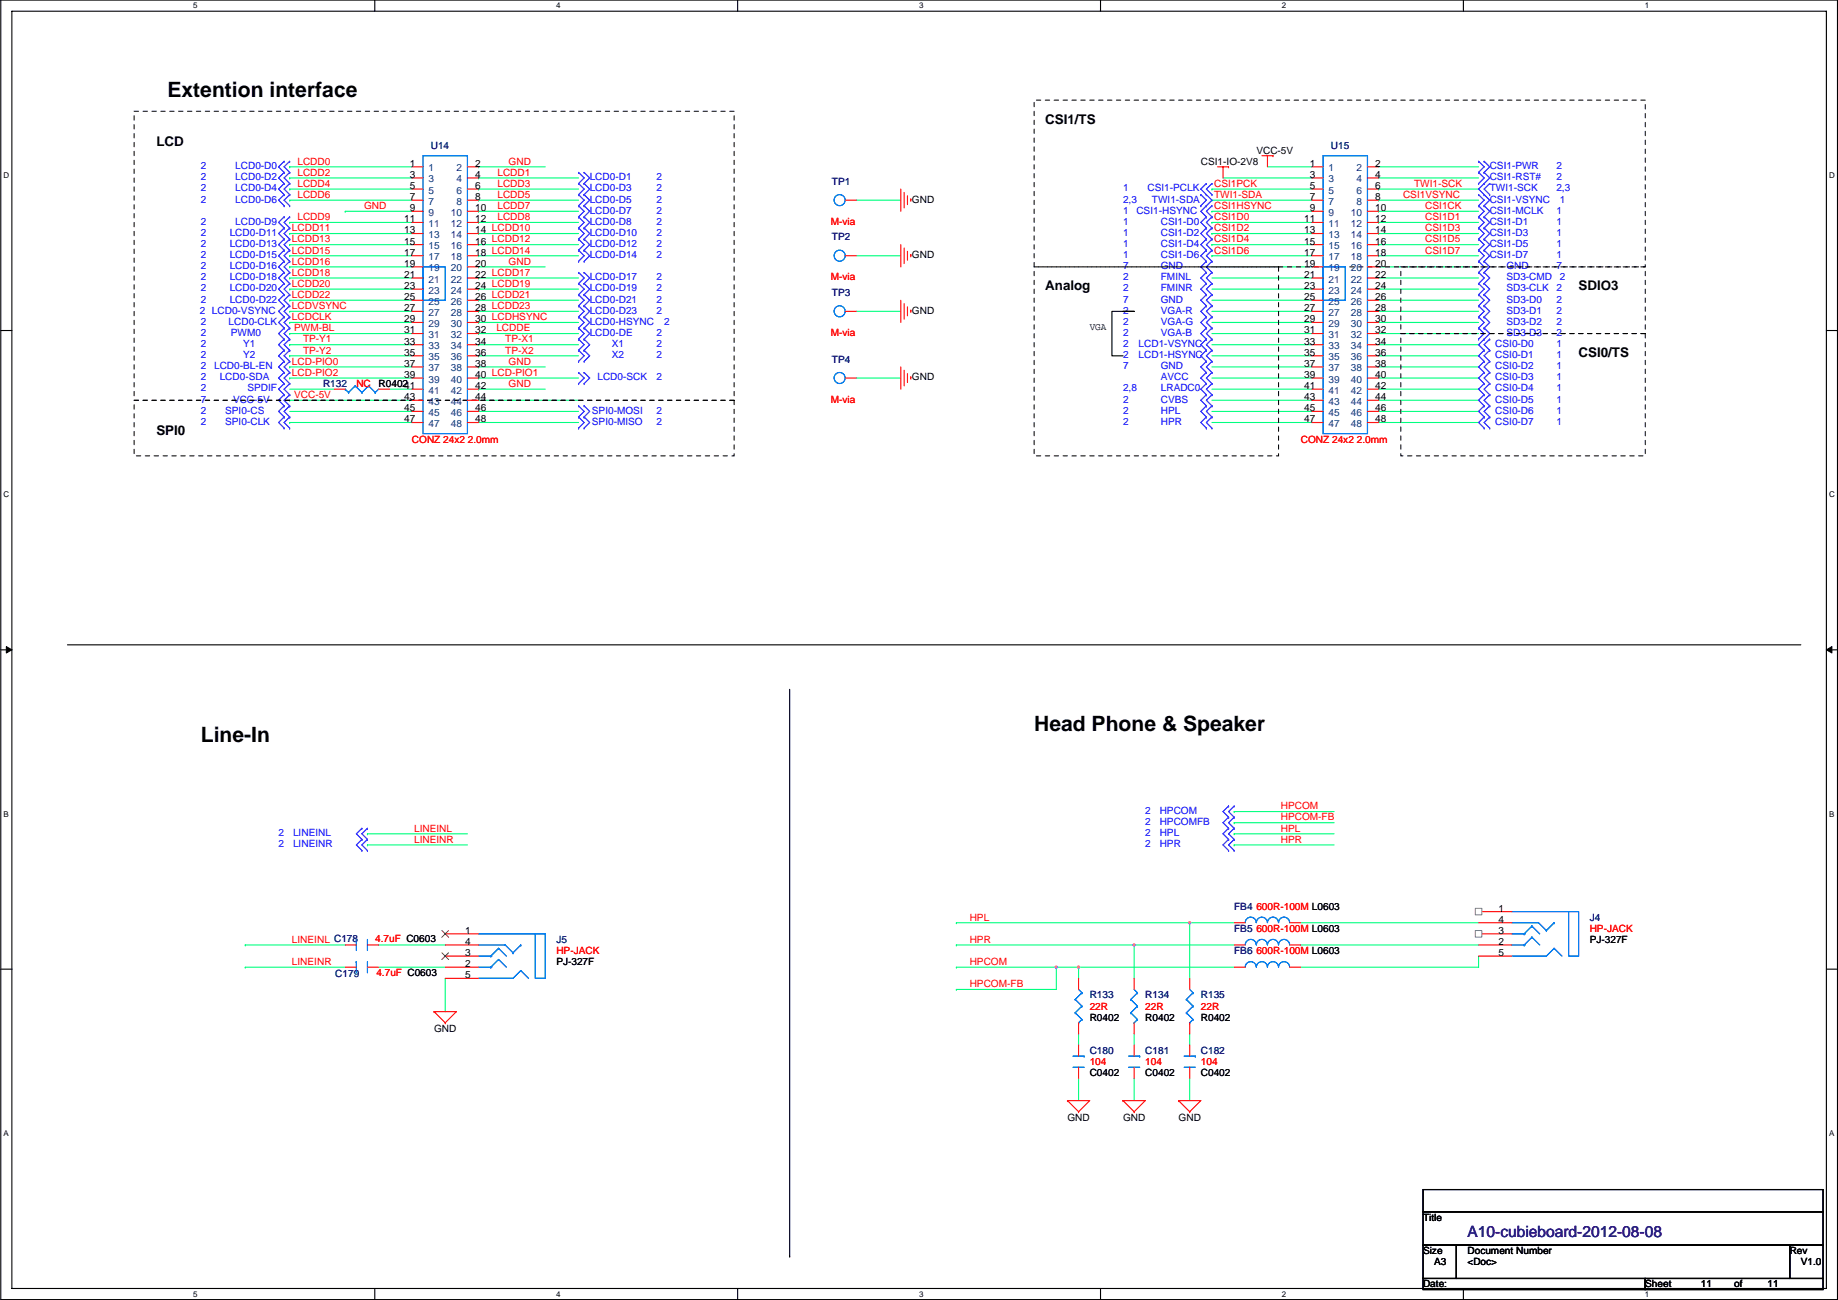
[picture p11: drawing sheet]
<svg xmlns="http://www.w3.org/2000/svg" width="420mm" height="297mm" viewBox="0 0 420 297" stroke-linecap="round" stroke-linejoin="round" font-family="sans-serif">
<path d="M.2 0h419.8v296.9h-419.8zM2.7 2.6h414.8v291.8h-414.8z" fill="none" stroke="#000" stroke-width=".25"/>
<g fill="#fff">
<path d="M44.2 .3h1v2h-1z"/>
<path d="M44.2 294.7h1v2h-1z"/>
</g>
<path d="M85.7 0v2.6M85.7 294.4v2.5" fill="none" stroke="#000" stroke-width=".25"/>
<g fill="#fff">
<path d="M127.1 .3h1v2h-1z"/>
<path d="M127.1 294.7h1v2h-1z"/>
</g>
<path d="M168.6 0v2.6M168.6 294.4v2.5" fill="none" stroke="#000" stroke-width=".25"/>
<g fill="#fff">
<path d="M210.1 .3h1v2h-1z"/>
<path d="M210.1 294.7h1v2h-1z"/>
</g>
<path d="M251.6 0v2.6M251.6 294.4v2.5" fill="none" stroke="#000" stroke-width=".25"/>
<g fill="#fff">
<path d="M293 .3h1v2h-1z"/>
<path d="M293 294.7h1v2h-1z"/>
</g>
<path d="M334.5 0v2.6M334.5 294.4v2.5" fill="none" stroke="#000" stroke-width=".25"/>
<g fill="#fff">
<path d="M376 .3h1v2h-1z"/>
<path d="M376 294.7h1v2h-1z"/>
<path d="M.8 39h1.3v2.1h-1.3z"/>
<path d="M418.1 39h1.3v2.1h-1.3z"/>
<path d="M.8 112h1.3v2h-1.3z"/>
<path d="M418.1 112h1.3v2h-1.3z"/>
</g>
<path d="M.2 75.5h2.5M417.5 75.5h2.5" fill="none" stroke="#000" stroke-width=".25"/>
<g fill="#fff">
<path d="M.8 185h1.2v2h-1.2z"/>
<path d="M418.1 185h1.2v2h-1.2z"/>
</g>
<path d="M.2 148.5h2.5M417.5 148.5h2.5" fill="none" stroke="#000" stroke-width=".25"/>
<path d="M1.4 147.7l1.3 .8-1.3 .7zM417.5 148.5l1.3-.8v1.5z" fill="#000" stroke="#000" stroke-width=".23"/>
<g fill="#fff">
<path d="M.8 257.9h1.2v2h-1.2z"/>
<path d="M418.1 257.9h1.2v2h-1.2z"/>
</g>
<g fill="none" stroke="#000" stroke-width=".25">
<path d="M256.7 71.1h2.6h-5.1v10.2h2.5M15.4 147.3h396.3M180.5 157.5v129.5M.2 221.4h2.5M417.5 221.4h2.5M325.3 271.8h91.4v5.1h-91.4zM325.3 276.9h91.4v7.6h-91.4zM180.5 287h.1M325.3 284.5h7.6v7.6h-7.6zM325.3 292.1h50.8v2.6h-50.8zM332.9 284.5h76.2v7.6h-76.2zM376.1 292.1h40.6v2.6h-40.6z"/>
<path d="M409.1 284.5h7.6v7.6h-7.6z"/>
</g>
<g fill="none" stroke="#00ff80" stroke-width=".25">
<path d="M66.2 38.1h.1M66.2 38.1h28M109.4 38.1h.1M109.4 38.1h15.2M289.7 38.1h10.2M315.1 38.1h22.9M66.2 40.7h.1M66.2 43.2h.1M66.2 45.7h.1M66.2 50.8h.1M66.2 53.4h.1M66.2 55.9h.1"/>
<path d="M66.2 58.4h.1M66.2 40.7h28M66.2 43.2h28M66.2 45.7h28M66.2 50.8h28M66.2 53.4h28M66.2 55.9h28M66.2 58.4h28M78.9 48.3h.1M78.9 48.3h15.3M109.4 40.7h.1M109.4 58.4h.1"/>
<path d="M109.4 55.9h.1M109.4 48.3h.1M109.4 53.4h.1M109.4 45.7h.1M109.4 50.8h.1M109.4 43.2h.1M109.4 40.7h22.9M109.4 43.2h22.9M109.4 45.7h22.9M109.4 48.3h22.9M109.4 50.8h22.9M109.4 53.4h22.9"/>
<path d="M109.4 55.9h22.9M109.4 58.4h22.9M195.8 45.7h10.1M195.8 58.4h10.1M277 50.8h.1M277 53.4h.1M277 55.9h.1M277 43.2h.1M277 45.7h.1M277 48.3h.1M277 58.4h.1M277 43.2h22.9"/>
<path d="M277 45.7h22.9M277 48.3h22.9M277 50.8h22.9M277 53.4h22.9M277 55.9h22.9M277 58.4h22.9M279.6 40.7h20.3M315.1 40.7h22.9M315.1 45.7h.1M315.1 43.2h.1M315.1 50.8h.1M315.1 53.4h.1"/>
<path d="M315.1 55.9h.1M315.1 48.3h.1M315.1 58.4h.1M315.1 43.2h22.9M315.1 45.7h22.9M315.1 48.3h22.9M315.1 50.8h22.9M315.1 53.4h22.9M315.1 55.9h22.9M315.1 58.4h22.9M66.2 63.5h.1M66.2 66.1h.1"/>
<path d="M66.2 68.6h.1M66.2 71.1h.1M66.2 73.7h.1M66.2 76.2h.1M66.2 78.8h.1M66.2 61h.1M66.2 63.5h28M66.2 66.1h28M66.2 68.6h28M66.2 71.1h28M66.2 73.7h28M66.2 76.2h28"/>
<path d="M66.2 78.8h28M66.2 61h28M109.4 61h.1M109.4 78.8h.1M109.4 66.1h.1M109.4 63.5h.1M109.4 73.7h.1M109.4 76.2h.1M109.4 71.1h.1M109.4 68.6h.1M109.4 63.5h22.9M109.4 66.1h22.9"/>
<path d="M109.4 68.6h22.9M109.4 71.1h22.9M109.4 73.7h22.9M109.4 76.2h22.9M109.4 78.8h22.9M109.4 61h15.2M195.8 71.1h10.1M277 63.5h22.9M277 66.1h22.9M277 71.1h22.9M277 73.7h22.9M277 68.6h22.9"/>
<path d="M277 78.8h22.9M277 76.2h22.9M277 61h22.9M315.1 63.5h22.9M315.1 66.1h22.9M315.1 71.1h22.9M315.1 73.7h22.9M315.1 68.6h22.9M315.1 76.2h22.9M315.1 61h22.9M315.1 78.8h22.9M66.2 91.5h.1"/>
<path d="M66.2 81.3h.1M66.2 83.8h.1M66.2 86.4h.1M66.2 88.9h10.2M66.2 94h28M66.2 96.5h.1M66.2 91.5h28M66.2 81.3h28M66.2 83.8h28M66.2 86.4h28M66.2 96.5h28M89.1 88.9h5.1"/>
<path d="M109.4 81.3h.1M109.4 86.4h.1M109.4 88.9h.1M109.4 91.5h22.9M109.4 83.8h.1M109.4 94h22.9M109.4 96.5h22.9M109.4 81.3h22.9M109.4 83.8h15.2M109.4 86.4h22.9M109.4 88.9h15.2M195.8 86.4h10.1"/>
<path d="M277 81.3h22.9M277 86.4h22.9M277 88.9h22.9M277 83.8h22.9M277 94h22.9M277 96.5h22.9M277 91.5h22.9M315.1 96.5h22.9M315.1 94h22.9M315.1 91.5h22.9M315.1 88.9h22.9M315.1 86.4h22.9"/>
<path d="M315.1 83.8h22.9M315.1 81.3h22.9M84 193.1h.1M84 190.5h.1M84 190.5h22.9M84 193.1h22.9M282.1 185.4h.1M282.1 190.5h.1M282.1 193.1h.1M282.1 188h.1M282.1 185.4h22.9M282.1 190.5h22.9"/>
<path d="M282.1 193.1h22.9M282.1 188h22.9M56.1 215.9h.1M56.1 215.9h22.8M86.5 215.9h15.3M218.6 210.8h.1M218.6 215.9h40.7v7.6M218.6 215.9h.1M218.6 210.8h53.4M259.3 215.9h22.8M272 210.8h.1M272 210.8h10.1"/>
<path d="M272 210.8v12.7M297.4 215.9h40.6M297.4 210.8h40.6M338 218.5v2.5h-40.6M56.1 221h.1M56.1 221h22.8M86.5 221h15.3M101.8 223.5v7.7M218.6 221h.1M218.6 226.1h.1M218.6 221h22.9M241.5 221h.1"/>
<path d="M241.5 221h5.1v2.5M241.5 221v5.1h-22.9M246.6 236.2v2.6M246.6 221h.1M246.6 221h35.5M259.3 236.2v2.6M272 236.2v2.6M246.6 246.4v5.1M259.3 246.4v5.1M272 246.4v5.1"/>
</g>
<g fill="#f0f" stroke="#f0f" stroke-width=".25">
<circle cx="241.5" cy="221" r=".24"/>
<circle cx="272" cy="210.8" r=".24"/>
<circle cx="259.3" cy="215.9" r=".24"/>
<circle cx="246.6" cy="221" r=".24"/>
</g>
<g fill="none" stroke="#f00" stroke-width=".25">
<path d="M278.3 38.1h2.5M279.6 38.1v2.6M280.8 38.1h.1M288.5 35.6h2.5M289.7 35.6v2.5M291 35.6h.1M299.9 38.1h2.5M312.6 38.1h2.5M193.2 58.4h2.6M193.2 45.7h2.6M205.9 43.2v5.1M205.9 55.9v5.1"/>
<path d="M206.7 44v3.5M206.7 56.7v3.5M207.4 44.7v2.1M207.4 57.4v2.1M208.2 45.5h.1M208.2 58.2h.1M208.2 45.5v.5M208.2 58.2v.5M299.9 58.4h2.5M299.9 40.7h2.5M299.9 43.2h2.5M299.9 45.7h2.5"/>
<path d="M299.9 48.3h2.5M299.9 50.8h2.5M299.9 53.4h2.5M299.9 55.9h2.5M312.6 58.4h2.5M312.6 40.7h2.5M312.6 43.2h2.5M312.6 45.7h2.5M312.6 48.3h2.5M312.6 50.8h2.5M312.6 53.4h2.5M312.6 55.9h2.5"/>
<path d="M193.2 71.1h2.6M205.9 68.6v5.1M206.7 69.4v3.5M207.4 70.1v2.1M208.2 70.9h.1M208.2 70.9v.5M299.9 61h2.5M299.9 63.5h2.5M299.9 66.1h2.5M299.9 68.6h2.5M299.9 71.1h2.5M299.9 73.7h2.5"/>
<path d="M299.9 76.2h2.5M299.9 78.8h2.5M312.6 61h2.5M312.6 63.5h2.5M312.6 66.1h2.5M312.6 68.6h2.5M312.6 71.1h2.5M312.6 73.7h2.5M312.6 76.2h2.5M312.6 78.8h2.5M76.4 88.9h2.5M86.5 88.9h2.6"/>
<path d="M193.2 86.4h2.6M205.9 83.8v5.1M206.7 84.6v3.6M207.4 85.4v2M208.2 86.1h.1M208.2 86.1v.5M299.9 86.4h2.5M299.9 81.3h2.5M299.9 83.8h2.5M299.9 88.9h2.5M299.9 91.5h2.5M299.9 94h2.5"/>
<path d="M299.9 96.5h2.5M312.6 86.4h2.5M312.6 81.3h2.5M312.6 83.8h2.5M312.6 88.9h2.5M312.6 91.5h2.5M312.6 94h2.5M312.6 96.5h2.5M78.9 215.9h2.6M84 215.9h2.5M101.8 218.5h7.6M101.8 215.9h7.6"/>
<path d="M101.8 213.4h7.6M282.1 215.9h2.6M294.8 215.9h2.6M338 218.5h7.6M338 215.9h7.6M338 213.4h7.6M78.9 221h2.6M84 221h2.5M99.2 231.2h5.1l-2.5 2.5M99.2 231.2h.1M99.2 231.2l2.6 2.5M101.8 233.7h.1"/>
<path d="M101.8 223.5h7.6M101.8 221h7.6M246.6 223.5v2.6M246.6 233.7v2.5M246.6 238.8v2.5M259.3 223.5v2.6M259.3 233.7v2.5M259.3 238.8v2.5M272 238.8v2.5M282.1 221h2.6M294.8 221h2.6M244 251.5h5.1l-2.5 2.5"/>
<path d="M244 251.5h.1M244 251.5l2.6 2.5M246.6 254h.1M246.6 243.9v2.5M256.7 251.5h5.1l-2.5 2.5M256.7 251.5h.1M256.7 251.5l2.6 2.5M259.3 254h.1M259.3 243.9v2.5M269.4 251.5h5.1l-2.5 2.5M269.4 251.5h.1M269.4 251.5l2.6 2.5"/>
<path d="M272 254h.1M272 243.9v2.5"/>
</g>
<g fill="none" stroke="#00f" stroke-width=".25">
<path d="M64.9 39.4h.1M64.9 36.9h.1M64.9 39.4l-1.2 1.3 1.2 1.2M64.9 36.9l-1.2 1.2 1.2 1.3M66.2 39.4h.1M66.2 36.9h.1M66.2 39.4l-1.3 1.3 1.3 1.2M66.2 36.9l-1.3 1.2 1.3 1.3M132.3 39.4h.1M132.3 39.4l1.2 1.3-1.2 1.2M133.5 39.4h.1M133.5 39.4l1.3 1.3-1.3 1.2"/>
<path d="M338 39.4h.1M338 36.9h.1M338 36.9l1.3 1.2-1.3 1.3M338 39.4l1.3 1.3-1.3 1.2M339.3 39.4h.1M339.3 36.9h.1M339.3 36.9l1.2 1.2-1.2 1.3M339.3 39.4l1.2 1.3-2.5 2.5 2.5 2.5-1.2 1.3M64.9 41.9h.1M64.9 44.5h.1M64.9 47h.1M64.9 52.1h.1"/>
<path d="M64.9 49.6h.1M64.9 54.6h.1M64.9 57.2h.1M64.9 59.7h.1M64.9 41.9l-1.2 1.3 1.2 1.3M64.9 44.5l-1.2 1.2 1.2 1.3M64.9 49.6l-1.2 1.2 1.2 1.3M64.9 52.1l-1.2 1.3 1.2 1.2M64.9 54.6l-1.2 1.3 1.2 1.3M64.9 57.2l-1.2 1.2 1.2 1.3M64.9 59.7l-1.2 1.3 1.2 1.3M66.2 41.9h.1"/>
<path d="M66.2 44.5h.1M66.2 47h.1M66.2 52.1h.1M66.2 49.6h.1M66.2 54.6h.1M66.2 57.2h.1M66.2 59.7h.1M66.2 41.9l-1.3 1.3 1.3 1.3M66.2 44.5l-1.3 1.2 1.3 1.3M66.2 49.6l-1.3 1.2 1.3 1.3M66.2 52.1l-1.3 1.3 1.3 1.2M66.2 54.6l-1.3 1.3 1.3 1.3"/>
<path d="M66.2 57.2l-1.3 1.2 1.3 1.3M66.2 59.7l-1.3 1.3 1.3 1.3M132.3 41.9h.1M132.3 44.5h.1M132.3 49.6h.1M132.3 47h.1M132.3 54.6h.1M132.3 52.1h.1M132.3 57.2h.1M132.3 59.7h.1M132.3 41.9l1.2 1.3-1.2 1.3M132.3 47l1.2 1.3-1.2 1.3"/>
<path d="M132.3 44.5l1.2 1.2-1.2 1.3M132.3 52.1l1.2 1.3-1.2 1.2M132.3 49.6l1.2 1.2-1.2 1.3M132.3 54.6l1.2 1.3-1.2 1.3M132.3 57.2l1.2 1.2-1.2 1.3M133.5 41.9h.1M133.5 44.5h.1M133.5 49.6h.1M133.5 47h.1M133.5 54.6h.1M133.5 52.1h.1M133.5 57.2h.1"/>
<path d="M133.5 59.7h.1M133.5 41.9l1.3 1.3-1.3 1.3M133.5 47l1.3 1.3-1.3 1.3M133.5 44.5l1.3 1.2-1.3 1.3M133.5 52.1l1.3 1.3-1.3 1.2M133.5 49.6l1.3 1.2-1.3 1.3M133.5 54.6l1.3 1.3-1.3 1.3M133.5 57.2l1.3 1.2-1.3 1.3M274.5 47h.1M274.5 44.5h.1M274.5 44.5l1.3 1.2-1.3 1.3M275.8 41.9h.1"/>
<path d="M275.8 44.5h.1M275.8 47h.1M275.8 49.6h.1M275.8 52.1h.1M275.8 54.6h.1M275.8 57.2h.1M275.8 59.7h.1M275.8 41.9l-1.3 1.3 2.5 2.5-2.5 2.6 1.3 1.3M275.8 49.6l-1.3 1.2 1.3 1.3M275.8 52.1l-1.3 1.3 1.3 1.2M275.8 54.6l-1.3 1.3 1.3 1.3M275.8 57.2l-1.3 1.2 1.3 1.3"/>
<path d="M275.8 59.7l-1.3 1.3 1.3 1.3M277 41.9h.1M277 44.5h.1M277 47h.1M277 49.6h.1M277 52.1h.1M277 54.6h.1M277 57.2h.1M277 59.7h.1M277 41.9l-1.2 1.3 1.2 1.3M277 47l-1.2 1.3 1.2 1.3M277 49.6l-1.2 1.2 1.2 1.3"/>
<path d="M277 52.1l-1.2 1.3 1.2 1.2M277 54.6l-1.2 1.3 1.2 1.3M277 57.2l-1.2 1.2 1.2 1.3M277 59.7l-1.2 1.3 1.2 1.3M338 41.9h.1M338 47h.1M338 49.6h.1M338 44.5h.1M338 52.1h.1M338 54.6h.1M338 57.2h.1M338 59.7h.1"/>
<path d="M338 47l1.3 1.3-1.3 1.3M338 44.5l1.3 1.2-1.3 1.3M338 49.6l1.3 1.2-1.3 1.3M338 52.1l1.3 1.3-1.3 1.2M338 54.6l1.3 1.3-1.3 1.3M338 57.2l1.3 1.2-1.3 1.3M338 59.7l1.3 1.3-1.3 1.3M339.3 41.9h.1M339.3 47h.1M339.3 49.6h.1M339.3 44.5h.1M339.3 52.1h.1"/>
<path d="M339.3 54.6h.1M339.3 57.2h.1M339.3 59.7h.1M339.3 47l1.2 1.3-1.2 1.3M339.3 49.6l1.2 1.2-1.2 1.3M339.3 52.1l1.2 1.3-1.2 1.2M339.3 54.6l1.2 1.3-1.2 1.3M339.3 57.2l1.2 1.2-1.2 1.3M339.3 59.7l1.2 1.3-1.2 1.3M340.5 44.5h.1M340.5 41.9h.1M340.5 41.9l-1.2 1.3 1.2 1.3"/>
<path d="M64.9 77.5h.1M64.9 62.3h.1M64.9 64.8h.1M64.9 67.3h.1M64.9 69.9h.1M64.9 72.4h.1M64.9 75h.1M64.9 77.5l-1.2 1.3 1.2 1.2M64.9 62.3l-1.2 1.2 1.2 1.3M64.9 64.8l-1.2 1.3 1.2 1.2M64.9 67.3l-1.2 1.3 1.2 1.3M64.9 69.9l-1.2 1.2 1.2 1.3"/>
<path d="M64.9 72.4l-1.2 1.3 1.2 1.3M64.9 75l-1.2 1.2 1.2 1.3M66.2 77.5h.1M66.2 62.3h.1M66.2 64.8h.1M66.2 67.3h.1M66.2 69.9h.1M66.2 72.4h.1M66.2 75h.1M66.2 77.5l-1.3 1.3 1.3 1.2M66.2 62.3l-1.3 1.2 1.3 1.3M66.2 64.8l-1.3 1.3 1.3 1.2"/>
<path d="M66.2 67.3l-1.3 1.3 1.3 1.3M66.2 69.9l-1.3 1.2 1.3 1.3M66.2 72.4l-1.3 1.3 1.3 1.3M66.2 75l-1.3 1.2 1.3 1.3M132.3 77.5h.1M132.3 75h.1M132.3 67.3h.1M132.3 64.8h.1M132.3 72.4h.1M132.3 69.9h.1M132.3 62.3h.1M132.3 77.5l1.2 1.3-1.2 1.2"/>
<path d="M132.3 75l1.2 1.2-1.2 1.3M132.3 64.8l1.2 1.3-1.2 1.2M132.3 72.4l1.2 1.3-1.2 1.3M132.3 69.9l1.2 1.2-1.2 1.3M132.3 67.3l1.2 1.3-1.2 1.3M132.3 62.3l1.2 1.2-1.2 1.3M133.5 77.5h.1M133.5 75h.1M133.5 67.3h.1M133.5 64.8h.1M133.5 72.4h.1M133.5 69.9h.1"/>
<path d="M133.5 62.3h.1M133.5 77.5l1.3 1.3-1.3 1.2M133.5 75l1.3 1.2-1.3 1.3M133.5 64.8l1.3 1.3-1.3 1.2M133.5 72.4l1.3 1.3-1.3 1.3M133.5 69.9l1.3 1.2-1.3 1.3M133.5 67.3l1.3 1.3-1.3 1.3M133.5 62.3l1.3 1.2-1.3 1.3M275.8 64.8h.1M275.8 62.3h.1M275.8 67.3h.1M275.8 72.4h.1"/>
<path d="M275.8 69.9h.1M275.8 75h.1M275.8 77.5h.1M275.8 62.3l-1.3 1.2 1.3 1.3M275.8 64.8l-1.3 1.3 1.3 1.2M275.8 69.9l-1.3 1.2 1.3 1.3M275.8 72.4l-1.3 1.3 1.3 1.3M275.8 67.3l-1.3 1.3 1.3 1.3M275.8 77.5l-1.3 1.3 1.3 1.2M275.8 75l-1.3 1.2 1.3 1.3M277 64.8h.1M277 62.3h.1"/>
<path d="M277 67.3h.1M277 72.4h.1M277 69.9h.1M277 75h.1M277 77.5h.1M277 62.3l-1.2 1.2 1.2 1.3M277 64.8l-1.2 1.3 1.2 1.2M277 69.9l-1.2 1.2 1.2 1.3M277 72.4l-1.2 1.3 1.2 1.3M277 67.3l-1.2 1.3 1.2 1.3M277 77.5l-1.2 1.3 1.2 1.2M277 75l-1.2 1.2 1.2 1.3"/>
<path d="M338 64.8h.1M338 62.3h.1M338 67.3h.1M338 72.4h.1M338 69.9h.1M338 75h.1M338 77.5h.1M338 62.3l1.3 1.2-1.3 1.3M338 64.8l1.3 1.3-1.3 1.2M338 69.9l1.3 1.2-1.3 1.3M338 72.4l1.3 1.3-1.3 1.3M338 67.3l1.3 1.3-1.3 1.3"/>
<path d="M338 75l1.3 1.2-1.3 1.3M339.3 64.8h.1M339.3 62.3h.1M339.3 67.3h.1M339.3 72.4h.1M339.3 69.9h.1M339.3 75h.1M339.3 77.5h.1M339.3 62.3l1.2 1.2-1.2 1.3M339.3 64.8l1.2 1.3-1.2 1.2M339.3 69.9l1.2 1.2-1.2 1.3M339.3 72.4l1.2 1.3-1.2 1.3"/>
<path d="M339.3 67.3l1.2 1.3-1.2 1.3M339.3 75l1.2 1.2-2.5 2.6 1.3 1.2M340.5 77.5h.1M340.5 77.5l-1.2 1.3 1.2 1.2M64.9 90.2h.1M64.9 87.7h.1M64.9 80h.1M64.9 82.6h.1M64.9 85.1h.1M64.9 92.7h.1M64.9 95.3h.1M64.9 97.8h.1"/>
<path d="M64.9 87.7l-1.2 1.2 1.2 1.3M64.9 80l-1.2 1.3 1.2 1.3M64.9 82.6l-1.2 1.2 1.2 1.3M64.9 85.1l-1.2 1.3 1.2 1.3M64.9 90.2l-1.2 1.3 1.2 1.2M64.9 92.7l-1.2 1.3 1.2 1.3M64.9 95.3l-1.2 1.2 1.2 1.3M66.2 90.2h.1M66.2 87.7h.1M66.2 80h.1M66.2 82.6h.1M66.2 85.1h.1"/>
<path d="M66.2 92.7h.1M66.2 95.3h.1M66.2 97.8h.1M66.2 87.7l-1.3 1.2 1.3 1.3M66.2 80l-1.3 1.3 1.3 1.3M66.2 82.6l-1.3 1.2 1.3 1.3M66.2 85.1l-1.3 1.3 1.3 1.3M66.2 90.2l-1.3 1.3 1.3 1.2M66.2 92.7l-1.3 1.3 1.3 1.3M66.2 95.3l-1.3 1.2 1.3 1.3M132.3 80h.1M132.3 82.6h.1"/>
<path d="M132.3 85.1h.1M132.3 87.7h.1M132.3 92.7h.1M132.3 95.3h.1M132.3 97.8h.1M132.3 80l1.2 1.3-1.2 1.3M132.3 85.1l1.2 1.3-1.2 1.3M132.3 92.7l1.2 1.3-1.2 1.3M132.3 95.3l1.2 1.2-1.2 1.3M133.5 80h.1M133.5 82.6h.1M133.5 85.1h.1"/>
<path d="M133.5 87.7h.1M133.5 92.7h.1M133.5 95.3h.1M133.5 97.8h.1M133.5 80l1.3 1.3-1.3 1.3M133.5 85.1l1.3 1.3-1.3 1.3M133.5 92.7l1.3 1.3-1.3 1.3M133.5 95.3l1.3 1.2-1.3 1.3M275.8 80h.1M275.8 82.6h.1M275.8 87.7h.1M275.8 85.1h.1"/>
<path d="M275.8 90.2h.1M275.8 95.3h.1M275.8 92.7h.1M275.8 97.8h.1M275.8 80l-1.3 1.3 1.3 1.3M275.8 85.1l-1.3 1.3 1.3 1.3M275.8 87.7l-1.3 1.2 1.3 1.3M275.8 82.6l-1.3 1.2 1.3 1.3M275.8 92.7l-1.3 1.3 1.3 1.3M275.8 95.3l-1.3 1.2 1.3 1.3M275.8 90.2l-1.3 1.3 1.3 1.2M277 80h.1"/>
<path d="M277 82.6h.1M277 87.7h.1M277 85.1h.1M277 90.2h.1M277 95.3h.1M277 92.7h.1M277 97.8h.1M277 80l-1.2 1.3 1.2 1.3M277 85.1l-1.2 1.3 1.2 1.3M277 87.7l-1.2 1.2 1.2 1.3M277 82.6l-1.2 1.2 1.2 1.3M277 92.7l-1.2 1.3 1.2 1.3"/>
<path d="M277 95.3l-1.2 1.2 1.2 1.3M277 90.2l-1.2 1.3 1.2 1.2M339.3 80h.1M339.3 82.6h.1M339.3 85.1h.1M339.3 87.7h.1M339.3 90.2h.1M339.3 92.7h.1M339.3 95.3h.1M339.3 97.8h.1M339.3 80l-1.3 1.3 1.3 1.3M339.3 82.6l-1.3 1.2 1.3 1.3"/>
<path d="M339.3 85.1l-1.3 1.3 1.3 1.3M339.3 87.7l-1.3 1.2 1.3 1.3M339.3 90.2l-1.3 1.3 1.3 1.2M339.3 92.7l-1.3 1.3 1.3 1.3M339.3 95.3l-1.3 1.2 1.3 1.3M340.5 80h.1M340.5 82.6h.1M340.5 85.1h.1M340.5 87.7h.1M340.5 90.2h.1M340.5 92.7h.1M340.5 95.3h.1"/>
<path d="M340.5 97.8h.1M340.5 80l-1.2 1.3 1.2 1.3M340.5 82.6l-1.2 1.2 1.2 1.3M340.5 85.1l-1.2 1.3 1.2 1.3M340.5 87.7l-1.2 1.2 1.2 1.3M340.5 90.2l-1.2 1.3 1.2 1.2M340.5 92.7l-1.2 1.3 1.2 1.3M340.5 95.3l-1.2 1.2 1.2 1.3M82.7 191.8h.1M82.7 189.3h.1M82.7 194.3h.1M82.7 189.3l-1.2 1.2 1.2 1.3"/>
<path d="M82.7 191.8l-1.2 1.3 1.2 1.2M84 191.8h.1M84 189.3h.1M84 194.3h.1M84 189.3l-1.3 1.2 1.3 1.3M84 191.8l-1.3 1.3 1.3 1.2M280.8 186.7h.1M280.8 184.2h.1M280.8 191.8h.1M280.8 189.3h.1M280.8 194.3h.1M280.8 184.2l-1.2 1.2 1.2 1.3"/>
<path d="M280.8 189.3l-1.2 1.2 1.2 1.3M280.8 191.8l-1.2 1.3 1.2 1.2M280.8 186.7l-1.2 1.3 1.2 1.3M282.1 186.7h.1M282.1 184.2h.1M282.1 191.8h.1M282.1 189.3h.1M282.1 194.3h.1M282.1 184.2l-1.3 1.2 1.3 1.3M282.1 189.3l-1.3 1.2 1.3 1.3M282.1 191.8l-1.3 1.3 1.3 1.2M282.1 186.7l-1.3 1.3 1.3 1.3"/>
</g>
<path d="M30.7 25.4h137.1v66.1h-137.1zM236.4 22.9h139.7v38.1h-139.7zM236.4 61h55.9v43.2h-55.9zM320.2 61h55.9v15.2h-55.9zM320.2 76.2h55.9v28h-55.9zM30.7 91.5h137.1v12.7h-137.1z" fill="none" stroke="#000" stroke-width=".23" stroke-dasharray="1 1 1 1 1 1 1 1"/>
<g fill="none" stroke="#0080ff" stroke-width=".25">
<path d="M302.4 35.6h10.2v63.5h-10.2zM302.4 61h5.1v7.6h-5.1zM78.9 88.9h.1M78.9 88.9l.8 .8M79.7 89.7h.1M81.2 88.2h.1M81.2 88.2l1.5 1.5M81.2 88.2l-1.5 1.5M82.7 89.7h.1M84.3 88.2h.1M84.3 88.2l1.5 1.5M84.3 88.2l-1.6 1.5"/>
<path d="M85.8 89.7h.1M86.5 88.9l-.7 .8M81.5 214.7h.1M81.5 219.7h.1M81.5 214.7v2.5M81.5 219.7v2.6M84 214.7v2.5M84 219.7v2.6M109.4 213.4h15.2v10.1h-2.2v-10.1M109.4 215.9h6.1l1.8 1.8M109.4 218.5h3M112.2 218.5h.1"/>
<path d="M114 219.2h.1M114 216.7h.1M114 216.7l1.7 1.8M114 219.2l1.7 1.8M114 219.2l-1.8 1.8M114 216.7l-1.8 1.8M117.3 217.7h.1M119.1 215.9h.1M119.1 215.9l-1.8 1.8M284.7 215.9a1.26 1.26 0 0 1 1.2-1.2 1.26 1.26 0 0 1 1.3 1.2 1.27 1.27 0 0 1 1.2-1.2 1.27 1.27 0 0 1 1.3 1.2 1.27 1.27 0 0 1 1.3-1.2 1.27 1.27 0 0 1 1.3 1.2 1.27 1.27 0 0 1 1.2-1.2 1.27 1.27 0 0 1 1.3 1.2M345.6 208.3h15.3v10.2h-2.3v-10.2M345.6 210.8h6.1l1.8 1.8"/>
<path d="M345.6 213.4h3.1M345.6 215.9h3.1M348.4 215.9h.1M348.4 213.4h.1M350.2 214.1h.1M350.2 211.6h.1M350.2 211.6l1.8 1.8M350.2 214.1l1.8 1.8M350.2 214.1l-1.8 1.8M350.2 211.6l-1.8 1.8M353.5 212.6h.1M355.3 216.7h.1"/>
<path d="M355.3 216.7l-1.8 1.8h-7.9M355.3 210.8h.1M355.3 216.7l1.7 1.8M355.3 210.8l-1.8 1.8M109.4 221h3M112.2 221h.1M119.1 221.8h.1M119.1 221.8l-1.8 1.7h-7.9M119.1 221.8l1.7 1.7M245.8 228.4h.1M245.8 231.4h.1M245.8 228.4l1.5 1.5"/>
<path d="M245.8 231.4l1.5 1.5M246.6 233.7h.1M246.6 226.1l.7 .7M247.3 226.8h.1M247.3 229.9h.1M247.3 232.9h.1M247.3 226.8l-1.5 1.6M247.3 229.9l-1.5 1.5M247.3 232.9l-.7 .8M258.5 228.4h.1M258.5 231.4h.1M258.5 228.4l1.5 1.5"/>
<path d="M258.5 231.4l1.5 1.5M259.3 233.7h.1M259.3 226.1l.7 .7M260 226.8h.1M260 229.9h.1M260 232.9h.1M260 226.8l-1.5 1.6M260 229.9l-1.5 1.5M260 232.9l-.7 .8M284.7 221a1.26 1.26 0 0 1 1.2-1.3 1.26 1.26 0 0 1 1.3 1.3 1.27 1.27 0 0 1 1.2-1.3 1.27 1.27 0 0 1 1.3 1.3 1.27 1.27 0 0 1 1.3-1.3 1.27 1.27 0 0 1 1.3 1.3 1.27 1.27 0 0 1 1.2-1.3 1.27 1.27 0 0 1 1.3 1.3M245.3 243.9h2.5M245.3 241.3h2.5"/>
<path d="M247.8 241.3h.1M258 243.9h2.5M258 241.3h2.5M260.5 241.3h.1M270.7 243.9h2.5M270.7 241.3h2.5M273.2 241.3h.1"/>
<circle cx="191.9" cy="58.4" r="1.26"/>
<circle cx="191.9" cy="45.7" r="1.26"/>
<circle cx="191.9" cy="71.1" r="1.26"/>
<circle cx="191.9" cy="86.4" r="1.26"/>
</g>
<path d="M101 217.7l1.6 1.5M101 212.6l1.6 1.6M102.5 217.7l-1.5 1.5M102.5 212.6l-1.5 1.6" fill="none" stroke="#804000" stroke-width=".23"/>
<path d="M337.3 212.6h1.4v1.5h-1.4z" fill="#fff"/>
<path d="M337.2 212.6h1.5v1.5h-1.5z" fill="none" stroke="#808080" stroke-width=".23"/>
<path d="M338 210.8h7.6M338 208.3h7.6" fill="none" stroke="#f00" stroke-width=".25"/>
<path d="M337.3 207.6h1.4v1.4h-1.4z" fill="#fff"/>
<path d="M337.2 207.5h1.5v1.5h-1.5z" fill="none" stroke="#808080" stroke-width=".23"/>
<g fill="none" stroke="#0080ff" stroke-width=".25">
<path d="M96.7 35.6h10.2v63.5h-10.2zM96.7 61h5.1v7.6h-5.1zM284.7 210.8a1.26 1.26 0 0 1 1.2-1.2 1.26 1.26 0 0 1 1.3 1.2 1.27 1.27 0 0 1 1.2-1.2 1.27 1.27 0 0 1 1.3 1.2 1.27 1.27 0 0 1 1.3-1.2 1.27 1.27 0 0 1 1.3 1.2 1.27 1.27 0 0 1 1.2-1.2 1.27 1.27 0 0 1 1.3 1.2M271.2 228.4h.1M271.2 231.4h.1M271.2 228.4l1.5 1.5M271.2 231.4l1.5 1.5M272 233.7h.1M272 226.1l.7 .7M272.7 226.8h.1M272.7 229.9h.1M272.7 232.9h.1"/>
<path d="M272.7 226.8l-1.5 1.6M272.7 229.9l-1.5 1.5M272.7 232.9l-.7 .8"/>
</g>
<g fill="none" stroke="#f00" stroke-width=".25">
<path d="M94.2 38.1h2.5M106.9 38.1h2.5M94.2 40.7h2.5M94.2 43.2h2.5M94.2 45.7h2.5M94.2 48.3h2.5M94.2 50.8h2.5M94.2 53.4h2.5M94.2 55.9h2.5M94.2 58.4h2.5M106.9 40.7h2.5M106.9 43.2h2.5"/>
<path d="M106.9 45.7h2.5M106.9 48.3h2.5M106.9 50.8h2.5M106.9 53.4h2.5M106.9 55.9h2.5M106.9 58.4h2.5M94.2 61h2.5M94.2 63.5h2.5M94.2 66.1h2.5M94.2 68.6h2.5M94.2 71.1h2.5M94.2 73.7h2.5"/>
<path d="M94.2 76.2h2.5M94.2 78.8h2.5M106.9 61h2.5M106.9 63.5h2.5M106.9 66.1h2.5M106.9 68.6h2.5M106.9 71.1h2.5M106.9 73.7h2.5M106.9 76.2h2.5M106.9 78.8h2.5M94.2 81.3h2.5M94.2 83.8h2.5"/>
<path d="M94.2 86.4h2.5M94.2 88.9h2.5M94.2 91.5h2.5M94.2 94h2.5M94.2 96.5h2.5M106.9 81.3h2.5M106.9 83.8h2.5M106.9 86.4h2.5M106.9 88.9h2.5M106.9 91.5h2.5M106.9 94h2.5M106.9 96.5h2.5"/>
<path d="M282.1 210.8h2.6M294.8 210.8h2.6M272 223.5v2.6M272 233.7v2.5"/>
</g>
<g fill="#f0f" stroke="#f0f" stroke-width=".25">
<circle cx="241.5" cy="221" r=".24"/>
<circle cx="272" cy="210.8" r=".24"/>
<circle cx="259.3" cy="215.9" r=".24"/>
<circle cx="246.6" cy="221" r=".24"/>
</g>
<g font-size="4.8">
<text x="38.3" y="22.3">Extention interface</text>
<text x="236.4" y="167">Head Phone &amp; Speaker</text>
<text x="45.9" y="169.6">Line-In</text>
</g>
<text font-size="3.6" fill="#400080" x="335.5" y="282.6">A10-cubieboard-2012-08-08</text>
<g font-size="3">
<text x="238.9" y="28.3">CSI1/TS</text>
<text x="35.7" y="33.3">LCD</text>
<text x="238.9" y="66.4">Analog</text>
<text x="360.9" y="66.4">SDIO3</text>
<text x="360.9" y="81.6">CSI0/TS</text>
<text x="35.7" y="99.4">SPI0</text>
</g>
<g font-size="2.3" fill="#004080">
<text x="98.5" y="34.1">U14</text>
<text x="304.2" y="34.1">U15</text>
<text x="98" y="39.2">1</text>
<text x="98" y="41.7">3</text>
<text x="104.3" y="39.2">2</text>
<text x="104.3" y="41.7">4</text>
<text x="303.7" y="39.2">1</text>
<text x="303.7" y="41.7">3</text>
<text x="310.1" y="39.2">2</text>
<text x="310.1" y="41.7">4</text>
<text x="98" y="44.2">5</text>
<text x="98" y="46.8">7</text>
<text x="104.3" y="44.2">6</text>
<text x="104.3" y="46.8">8</text>
<text x="190.2" y="42.2">TP1</text>
<text x="303.7" y="44.2">5</text>
<text x="303.7" y="46.8">7</text>
<text x="310.1" y="44.2">6</text>
<text x="310.1" y="46.8">8</text>
<text x="98" y="49.3">9</text>
<text x="98" y="51.9">11</text>
<text x="103" y="49.3">10</text>
<text x="103" y="51.9">12</text>
<text x="303.7" y="49.3">9</text>
<text x="303.7" y="51.9">11</text>
<text x="308.8" y="49.3">10</text>
<text x="308.8" y="51.9">12</text>
<text x="98" y="54.4">13</text>
<text x="98" y="56.9">15</text>
<text x="98" y="59.5">17</text>
<text x="103" y="54.4">14</text>
<text x="103" y="56.9">16</text>
<text x="103" y="59.5">18</text>
<text x="190.2" y="54.9">TP2</text>
<text x="303.7" y="54.4">13</text>
<text x="303.7" y="56.9">15</text>
<text x="303.7" y="59.5">17</text>
<text x="308.8" y="54.4">14</text>
<text x="308.8" y="56.9">16</text>
<text x="308.8" y="59.5">18</text>
<text x="98" y="62">19</text>
<text x="98" y="64.6">21</text>
<text x="103" y="62">20</text>
<text x="103" y="64.6">22</text>
<text x="303.7" y="62">19</text>
<text x="303.7" y="64.6">21</text>
<text x="308.8" y="62">20</text>
<text x="308.8" y="64.6">22</text>
<text x="98" y="67.1">23</text>
<text x="98" y="69.6">25</text>
<text x="103" y="67.1">24</text>
<text x="103" y="69.6">26</text>
<text x="190.2" y="67.6">TP3</text>
<text x="303.7" y="67.1">23</text>
<text x="303.7" y="69.6">25</text>
<text x="308.8" y="67.1">24</text>
<text x="308.8" y="69.6">26</text>
<text x="98" y="72.2">27</text>
<text x="98" y="74.7">29</text>
<text x="98" y="77.3">31</text>
<text x="103" y="72.2">28</text>
<text x="103" y="74.7">30</text>
<text x="103" y="77.3">32</text>
<text x="303.7" y="72.2">27</text>
<text x="303.7" y="74.7">29</text>
<text x="303.7" y="77.3">31</text>
<text x="308.8" y="72.2">28</text>
<text x="308.8" y="74.7">30</text>
<text x="308.8" y="77.3">32</text>
<text x="98" y="79.8">33</text>
<text x="98" y="82.3">35</text>
<text x="103" y="79.8">34</text>
<text x="103" y="82.3">36</text>
<text x="190.2" y="82.8">TP4</text>
<text x="303.7" y="79.8">33</text>
<text x="303.7" y="82.3">35</text>
<text x="308.8" y="79.8">34</text>
<text x="308.8" y="82.3">36</text>
<text x="73.8" y="88.4">R132</text>
<text x="98" y="84.9">37</text>
<text x="98" y="87.4">39</text>
<text x="98" y="90">41</text>
<text x="103" y="84.9">38</text>
<text x="103" y="87.4">40</text>
<text x="103" y="90">42</text>
<text x="303.7" y="84.9">37</text>
<text x="303.7" y="87.4">39</text>
<text x="303.7" y="90">41</text>
<text x="308.8" y="84.9">38</text>
<text x="308.8" y="87.4">40</text>
<text x="308.8" y="90">42</text>
<text x="98" y="92.5">43</text>
<text x="98" y="95">45</text>
<text x="103" y="92.5">44</text>
<text x="103" y="95">46</text>
<text x="303.7" y="92.5">43</text>
<text x="303.7" y="95">45</text>
<text x="308.8" y="92.5">44</text>
<text x="308.8" y="95">46</text>
<text x="98" y="97.6">47</text>
<text x="103" y="97.6">48</text>
<text x="303.7" y="97.6">47</text>
<text x="308.8" y="97.6">48</text>
<text x="282.1" y="207.8">FB4</text>
<text x="127.2" y="215.4">J5</text>
<text x="282.1" y="212.9">FB5</text>
<text x="363.4" y="210.4">J4</text>
<text x="282.1" y="218">FB6</text>
<text x="76.6" y="223.3">C179</text>
<text x="249.1" y="228.1">R133</text>
<text x="261.8" y="228.1">R134</text>
<text x="274.5" y="228.1">R135</text>
<text x="249.1" y="240.8">C180</text>
<text x="261.8" y="240.8">C181</text>
<text x="274.5" y="240.8">C182</text>
</g>
<g font-size="2.3">
<text x="287.2" y="35.1">VCC-5V</text>
<text x="93.7" y="38.1">1</text>
<text x="93.7" y="40.6">3</text>
<text x="108.6" y="38.1">2</text>
<text x="108.6" y="40.6">4</text>
<text x="274.5" y="37.6">CSI1-IO-2V8</text>
<text x="299.4" y="38.1">1</text>
<text x="299.4" y="40.6">3</text>
<text x="314.4" y="38.1">2</text>
<text x="314.4" y="40.6">4</text>
<text x="93.7" y="43.2">5</text>
<text x="93.7" y="45.7">7</text>
<text x="108.6" y="43.2">6</text>
<text x="108.6" y="45.7">8</text>
<text x="208.5" y="46.3">GND</text>
<text x="299.4" y="43.2">5</text>
<text x="299.4" y="45.7">7</text>
<text x="314.4" y="43.2">6</text>
<text x="314.4" y="45.7">8</text>
<text x="92.4" y="50.8">11</text>
<text x="92.4" y="53.3">13</text>
<text x="93.7" y="48.3">9</text>
<text x="108.6" y="48.3">10</text>
<text x="108.6" y="50.8">12</text>
<text x="108.6" y="53.3">14 LCDD10</text>
<text x="298.1" y="50.8">11</text>
<text x="298.1" y="53.3">13</text>
<text x="299.4" y="48.3">9</text>
<text x="314.4" y="48.3">10</text>
<text x="314.4" y="50.8">12</text>
<text x="314.4" y="53.3">14</text>
<text x="92.4" y="55.9">15</text>
<text x="92.4" y="58.4">17</text>
<text x="108.6" y="55.9">16 LCDD12</text>
<text x="108.6" y="58.4">18 LCDD14</text>
<text x="208.5" y="59">GND</text>
<text x="298.1" y="55.9">15</text>
<text x="298.1" y="58.4">17</text>
<text x="314.4" y="55.9">16</text>
<text x="314.4" y="58.4">18</text>
<text x="92.4" y="61">19</text>
<text x="92.4" y="63.5">21</text>
<text x="108.6" y="61">20</text>
<text x="108.6" y="63.5">22 LCDD17</text>
<text x="298.1" y="61">19</text>
<text x="298.1" y="63.5">21</text>
<text x="314.4" y="61">20</text>
<text x="314.4" y="63.5">22</text>
<text x="92.4" y="66">23</text>
<text x="92.4" y="68.6">25</text>
<text x="92.4" y="71.1">27</text>
<text x="108.6" y="66">24 LCDD19</text>
<text x="108.6" y="68.6">26 LCDD21</text>
<text x="108.6" y="71.1">28 LCDD23</text>
<text x="208.5" y="71.7">GND</text>
<text x="298.1" y="66">23</text>
<text x="298.1" y="68.6">25</text>
<text x="298.1" y="71.1">27</text>
<text x="314.4" y="66">24</text>
<text x="314.4" y="68.6">26</text>
<text x="314.4" y="71.1">28</text>
<text x="92.4" y="73.7">29</text>
<text x="92.4" y="76.2">31</text>
<text x="108.6" y="73.7">30 LCDHSYNC</text>
<text x="108.6" y="76.2">32</text>
<text x="249.1" y="75.5">VGA</text>
<text x="298.1" y="73.7">29</text>
<text x="298.1" y="76.2">31</text>
<text x="314.4" y="73.7">30</text>
<text x="314.4" y="76.2">32</text>
<text x="92.4" y="78.7">33</text>
<text x="92.4" y="81.3">35</text>
<text x="92.4" y="83.8">37</text>
<text x="108.6" y="78.7">34</text>
<text x="108.6" y="81.3">36</text>
<text x="108.6" y="83.8">38</text>
<text x="298.1" y="78.7">33</text>
<text x="298.1" y="81.3">35</text>
<text x="298.1" y="83.8">37</text>
<text x="314.4" y="78.7">34</text>
<text x="314.4" y="81.3">36</text>
<text x="314.4" y="83.8">38</text>
<text x="86.5" y="88.4">R040241</text>
<text x="92.4" y="86.4">39</text>
<text x="108.6" y="86.4">40 LCD-PIO1</text>
<text x="108.6" y="88.9">42</text>
<text x="208.5" y="86.9">GND</text>
<text x="298.1" y="86.4">39</text>
<text x="298.1" y="88.9">41</text>
<text x="314.4" y="86.4">40</text>
<text x="314.4" y="88.9">42</text>
<text x="92.4" y="91.4">43</text>
<text x="92.4" y="94">45</text>
<text x="108.6" y="91.4">44</text>
<text x="108.6" y="94">46</text>
<text x="298.1" y="91.4">43</text>
<text x="298.1" y="94">45</text>
<text x="314.4" y="91.4">44</text>
<text x="314.4" y="94">46</text>
<text x="92.4" y="96.5">47</text>
<text x="108.6" y="96.5">48</text>
<text x="298.1" y="96.5">47</text>
<text x="314.4" y="96.5">48</text>
<text x="342.6" y="208.3">1</text>
<text x="106.4" y="215.9">4</text>
<text x="106.4" y="213.4">1</text>
<text x="342.6" y="215.9">2</text>
<text x="342.6" y="213.4">3</text>
<text x="342.6" y="210.8">4</text>
<text x="363.4" y="215.4">PJ-327F</text>
<text x="106.4" y="221">2</text>
<text x="106.4" y="218.4">3</text>
<text x="127.2" y="220.5">PJ-327F</text>
<text x="342.6" y="218.4">5</text>
<text x="106.4" y="223.5">5</text>
<text x="249.1" y="233.2">R0402</text>
<text x="261.8" y="233.2">R0402</text>
<text x="274.5" y="233.2">R0402</text>
<text x="99.2" y="235.8">GND</text>
<text x="249.1" y="245.9">C0402</text>
<text x="261.8" y="245.9">C0402</text>
<text x="274.5" y="245.9">C0402</text>
<text x="244" y="256.1">GND</text>
<text x="256.7" y="256.1">GND</text>
<text x="269.4" y="256.1">GND</text>
<text x="325.3" y="278.9">Title</text>
<text x="325.3" y="286.6">Size</text>
<text x="335.5" y="286.6">Document Number</text>
<text x="409.1" y="286.6">Rev</text>
<text x="327.8" y="289.1">A3</text>
<text x="335.5" y="289.1">&lt;Doc&gt;</text>
<text x="411.7" y="289.1">V1.0</text>
<text x="325.3" y="294.2">Date:</text>
<text x="376.1" y="294.2">Sheet</text>
<text x="388.8" y="294.2">11</text>
<text x="396.4" y="294.2">of</text>
<text x="404" y="294.2">11</text>
</g>
<g font-size="2.3" fill="#00f">
<text x="45.9" y="41.2">2</text>
<text x="45.9" y="38.7">2</text>
<text x="53.8" y="41.2">LCD0-D2</text>
<text x="53.8" y="38.7">LCD0-D0</text>
<text x="134.8" y="41.2">LCD0-D1</text>
<text x="150" y="41.2">2</text>
<text x="340.5" y="38.7">CSI1-PWR</text>
<text x="340.5" y="41.2">CSI1-RST#</text>
<text x="355.8" y="41.2">2</text>
<text x="355.8" y="38.7">2</text>
<text x="45.9" y="43.7">2</text>
<text x="45.9" y="46.3">2</text>
<text x="53.8" y="43.7">LCD0-D4</text>
<text x="53.8" y="46.3">LCD0-D6</text>
<text x="134.8" y="43.7">LCD0-D3</text>
<text x="134.8" y="46.3">LCD0-D5</text>
<text x="150" y="43.7">2</text>
<text x="150" y="46.3">2</text>
<text x="256.7" y="43.7">1</text>
<text x="256.7" y="46.3">2,3</text>
<text x="262.3" y="43.7">CSI1-PCLK</text>
<text x="263.3" y="46.3">TWI1-SDA</text>
<text x="340.5" y="46.3">CSI1-VSYNC</text>
<text x="340.5" y="43.7">TWI1-SCK</text>
<text x="355.8" y="43.7">2,3</text>
<text x="356.5" y="46.3">1</text>
<text x="45.9" y="53.9">2</text>
<text x="45.9" y="51.4">2</text>
<text x="52.5" y="53.9">LCD0-D11</text>
<text x="53.8" y="51.4">LCD0-D9</text>
<text x="134.8" y="48.8">LCD0-D7</text>
<text x="134.8" y="53.9">LCD0-D10</text>
<text x="134.8" y="51.4">LCD0-D8</text>
<text x="150" y="53.9">2</text>
<text x="150" y="48.8">2</text>
<text x="150" y="51.4">2</text>
<text x="256.7" y="51.4">1</text>
<text x="256.7" y="53.9">1</text>
<text x="256.7" y="48.8">1</text>
<text x="259.8" y="48.8">CSI1-HSYNC</text>
<text x="265.4" y="51.4">CSI1-D0</text>
<text x="265.4" y="53.9">CSI1-D2</text>
<text x="340.5" y="48.8">CSI1-MCLK</text>
<text x="340.5" y="51.4">CSI1-D1</text>
<text x="340.5" y="53.9">CSI1-D3</text>
<text x="355.8" y="48.8">1</text>
<text x="355.8" y="51.4">1</text>
<text x="355.8" y="53.9">1</text>
<text x="45.9" y="56.4">2</text>
<text x="45.9" y="59">2</text>
<text x="52.5" y="56.4">LCD0-D13</text>
<text x="52.5" y="59">LCD0-D15</text>
<text x="134.8" y="56.4">LCD0-D12</text>
<text x="134.8" y="59">LCD0-D14</text>
<text x="150" y="56.4">2</text>
<text x="150" y="59">2</text>
<text x="256.7" y="56.4">1</text>
<text x="256.7" y="59">1</text>
<text x="265.4" y="56.4">CSI1-D4</text>
<text x="265.4" y="59">CSI1-D6</text>
<text x="340.5" y="56.4">CSI1-D5</text>
<text x="340.5" y="59">CSI1-D7</text>
<text x="355.8" y="56.4">1</text>
<text x="355.8" y="59">1</text>
<text x="45.9" y="61.5">2</text>
<text x="45.9" y="64.1">2</text>
<text x="52.5" y="61.5">LCD0-D16</text>
<text x="52.5" y="64.1">LCD0-D18</text>
<text x="134.8" y="64.1">LCD0-D17</text>
<text x="150" y="64.1">2</text>
<text x="256.7" y="64.1">2</text>
<text x="256.7" y="61.5">7</text>
<text x="265.4" y="64.1">FMINL</text>
<text x="265.4" y="61.5">GND</text>
<text x="344.3" y="64.1">SD3-CMD</text>
<text x="344.3" y="61.5">GND</text>
<text x="355.8" y="61.5">7</text>
<text x="356.5" y="64.1">2</text>
<text x="45.6" y="71.7">2 LCD0-VSYNC</text>
<text x="45.9" y="66.6">2</text>
<text x="45.9" y="69.1">2</text>
<text x="52.5" y="66.6">LCD0-D20</text>
<text x="52.5" y="69.1">LCD0-D22</text>
<text x="134.8" y="66.6">LCD0-D19</text>
<text x="134.8" y="71.7">LCD0-D23</text>
<text x="134.8" y="69.1">LCD0-D21</text>
<text x="150" y="66.6">2</text>
<text x="150" y="71.7">2</text>
<text x="150" y="69.1">2</text>
<text x="256.7" y="66.6">2</text>
<text x="256.7" y="71.7">2</text>
<text x="256.7" y="69.1">7</text>
<text x="265.4" y="66.6">FMINR</text>
<text x="265.4" y="71.7">VGA-R</text>
<text x="265.4" y="69.1">GND</text>
<text x="344.3" y="66.6">SD3-CLK</text>
<text x="344.3" y="71.7">SD3-D1</text>
<text x="344.3" y="69.1">SD3-D0</text>
<text x="355.8" y="66.6">2</text>
<text x="355.8" y="71.7">2</text>
<text x="355.8" y="69.1">2</text>
<text x="45.9" y="74.2">2</text>
<text x="45.9" y="76.8">2</text>
<text x="52.2" y="74.2">LCD0-CLK</text>
<text x="52.8" y="76.8">PWM0</text>
<text x="134.8" y="76.8">LCD0-DE</text>
<text x="134.8" y="74.2">LCD0-HSYNC</text>
<text x="150" y="76.8">2</text>
<text x="151.8" y="74.2">2</text>
<text x="256.7" y="74.2">2</text>
<text x="256.7" y="76.8">2</text>
<text x="265.4" y="74.2">VGA-G</text>
<text x="265.4" y="76.8">VGA-B</text>
<text x="344.3" y="74.2">SD3-D2</text>
<text x="344.3" y="76.8">SD3-D3</text>
<text x="355.8" y="74.2">2</text>
<text x="355.8" y="76.8">2</text>
<text x="45.9" y="79.3">2</text>
<text x="45.9" y="81.8">2</text>
<text x="55.6" y="79.3">Y1</text>
<text x="55.6" y="81.8">Y2</text>
<text x="139.9" y="79.3">X1</text>
<text x="139.9" y="81.8">X2</text>
<text x="150" y="79.3">2</text>
<text x="150" y="81.8">2</text>
<text x="256.7" y="79.3">2</text>
<text x="256.7" y="81.8">2</text>
<text x="260.3" y="79.3">LCD1-VSYNC</text>
<text x="260.3" y="81.8">LCD1-HSYNC</text>
<text x="341.8" y="79.3">CSI0-D0</text>
<text x="341.8" y="81.8">CSI0-D1</text>
<text x="355.8" y="79.3">1</text>
<text x="355.8" y="81.8">1</text>
<text x="45.9" y="86.9">2</text>
<text x="45.9" y="89.5">2</text>
<text x="45.9" y="84.4">2</text>
<text x="48.9" y="84.4">LCD0-BL-EN</text>
<text x="50.2" y="86.9">LCD0-SDA</text>
<text x="56.6" y="89.5">SPDIF</text>
<text x="136.6" y="86.9">LCD0-SCK</text>
<text x="150" y="86.9">2</text>
<text x="256.7" y="89.5">2,8</text>
<text x="256.7" y="84.4">7</text>
<text x="265.4" y="86.9">AVCC</text>
<text x="265.4" y="89.5">LRADC0</text>
<text x="265.4" y="84.4">GND</text>
<text x="341.8" y="84.4">CSI0-D2</text>
<text x="341.8" y="86.9">CSI0-D3</text>
<text x="341.8" y="89.5">CSI0-D4</text>
<text x="355.8" y="84.4">1</text>
<text x="355.8" y="86.9">1</text>
<text x="355.8" y="89.5">1</text>
<text x="45.9" y="94.5">2</text>
<text x="45.9" y="92">7</text>
<text x="51.5" y="94.5">SPI0-CS</text>
<text x="53.3" y="92">VCC-5V</text>
<text x="135.3" y="94.5">SPI0-MOSI</text>
<text x="150" y="94.5">2</text>
<text x="256.7" y="94.5">2</text>
<text x="256.7" y="92">2</text>
<text x="265.4" y="94.5">HPL</text>
<text x="265.4" y="92">CVBS</text>
<text x="341.8" y="92">CSI0-D5</text>
<text x="341.8" y="94.5">CSI0-D6</text>
<text x="355.8" y="92">1</text>
<text x="355.8" y="94.5">1</text>
<text x="45.9" y="97.1">2</text>
<text x="51.5" y="97.1">SPI0-CLK</text>
<text x="135.3" y="97.1">SPI0-MISO</text>
<text x="150" y="97.1">2</text>
<text x="256.7" y="97.1">2</text>
<text x="265.4" y="97.1">HPR</text>
<text x="341.8" y="97.1">CSI0-D7</text>
<text x="355.8" y="97.1">1</text>
<text x="261.8" y="186">2</text>
<text x="265.1" y="186">HPCOM</text>
<text x="63.7" y="191.1">2</text>
<text x="67" y="191.1">LINEINL</text>
<text x="261.8" y="191.1">2</text>
<text x="261.8" y="188.5">2</text>
<text x="265.1" y="191.1">HPL</text>
<text x="265.1" y="188.5">HPCOMFB</text>
<text x="63.7" y="193.6">2</text>
<text x="67" y="193.6">LINEINR</text>
<text x="261.8" y="193.6">2</text>
<text x="265.1" y="193.6">HPR</text>
</g>
<g font-size="2.3" fill="#f00">
<text x="68" y="40.2">LCDD2</text>
<text x="68" y="37.6">LCDD0</text>
<text x="113.7" y="40.2">LCDD1</text>
<text x="116.3" y="37.6">GND</text>
<text x="68" y="42.7">LCDD4</text>
<text x="68" y="45.2">LCDD6</text>
<text x="83.2" y="47.8">GND</text>
<text x="113.7" y="47.8">LCDD7</text>
<text x="113.7" y="45.2">LCDD5</text>
<text x="113.7" y="42.7">LCDD3</text>
<text x="277.5" y="42.7">CSI1PCK</text>
<text x="277.5" y="45.2">TWI1-SDA</text>
<text x="277.5" y="47.8">CSI1HSYNC</text>
<text x="320.7" y="45.2">CSI1VSYNC</text>
<text x="323.3" y="42.7">TWI1-SCK</text>
<text x="325.8" y="47.8">CSI1CK</text>
<text x="66.7" y="52.9">LCDD11</text>
<text x="68" y="50.3">LCDD9</text>
<text x="113.7" y="50.3">LCDD8</text>
<text x="189.9" y="51.4">M-via</text>
<text x="277.5" y="50.3">CSI1D0</text>
<text x="277.5" y="52.9">CSI1D2</text>
<text x="325.8" y="50.3">CSI1D1</text>
<text x="325.8" y="52.9">CSI1D3</text>
<text x="66.7" y="55.4">LCDD13</text>
<text x="66.7" y="57.9">LCDD15</text>
<text x="277.5" y="55.4">CSI1D4</text>
<text x="277.5" y="57.9">CSI1D6</text>
<text x="325.8" y="55.4">CSI1D5</text>
<text x="325.8" y="57.9">CSI1D7</text>
<text x="66.7" y="63">LCDD18</text>
<text x="66.7" y="65.6">LCDD20</text>
<text x="66.7" y="60.5">LCDD16</text>
<text x="116.3" y="60.5">GND</text>
<text x="189.9" y="64.1">M-via</text>
<text x="66.7" y="68.1">LCDD22</text>
<text x="66.7" y="70.6">LCDVSYNC</text>
<text x="66.7" y="73.2">LCDCLK</text>
<text x="67.2" y="75.7">PWM-BL</text>
<text x="113.5" y="75.7">LCDDE</text>
<text x="189.9" y="76.8">M-via</text>
<text x="66.7" y="83.3">LCD-PIO0</text>
<text x="69.3" y="78.3">TP-Y1</text>
<text x="69.3" y="80.8">TP-Y2</text>
<text x="115.5" y="78.3">TP-X1</text>
<text x="115.5" y="80.8">TP-X2</text>
<text x="116.3" y="83.3">GND</text>
<text x="66.7" y="85.9">LCD-PIO2</text>
<text x="81.5" y="88.4">NC</text>
<text x="116.3" y="88.4">GND</text>
<text x="67.2" y="91">VCC-5V</text>
<text x="189.9" y="92">M-via</text>
<text x="94.2" y="101.1">CONZ 24x2 2.0mm</text>
<text x="297.4" y="101.1">CONZ 24x2 2.0mm</text>
<text x="292.8" y="184.9">HPCOM</text>
<text x="94.7" y="190">LINEINL</text>
<text x="292.8" y="190">HPL</text>
<text x="292.8" y="187.5">HPCOM-FB</text>
<text x="94.7" y="192.6">LINEINR</text>
<text x="292.8" y="192.6">HPR</text>
<text x="287.2" y="207.8">600R-100M L0603</text>
<text x="66.7" y="215.4">LINEINL C178</text>
<text x="85.8" y="215.2">4.7uF C0603</text>
<text x="221.7" y="210.3">HPL</text>
<text x="221.7" y="215.4">HPR</text>
<text x="287.2" y="212.9">600R-100M L0603</text>
<text x="363.4" y="212.9">HP-JACK</text>
<text x="66.7" y="220.5">LINEINR</text>
<text x="127.2" y="218">HP-JACK</text>
<text x="221.7" y="220.5">HPCOM</text>
<text x="287.2" y="218">600R-100M L0603</text>
<text x="86" y="223.1">4.7uF C0603</text>
<text x="221.7" y="225.6">HPCOM-FB</text>
<text x="249.1" y="230.7">22R</text>
<text x="261.8" y="230.7">22R</text>
<text x="274.5" y="230.7">22R</text>
<text x="249.1" y="243.4">104</text>
<text x="261.8" y="243.4">104</text>
<text x="274.5" y="243.4">104</text>
</g>
<g font-size="1.8">
<text x="44.2" y="1.9">5</text>
<text x="127.1" y="1.9">4</text>
<text x="210.1" y="1.9">3</text>
<text x="293" y="1.9">2</text>
<text x="376" y="1.9">1</text>
<text x=".8" y="40.7">D</text>
<text x="418.1" y="40.7">D</text>
<text x=".8" y="113.6">C</text>
<text x="418.1" y="113.6">C</text>
<text x=".8" y="186.6">B</text>
<text x="418.1" y="186.6">B</text>
<text x=".8" y="259.5">A</text>
<text x="418.1" y="259.5">A</text>
<text x="44.2" y="296.3">5</text>
<text x="127.1" y="296.3">4</text>
<text x="210.1" y="296.3">3</text>
<text x="293" y="296.3">2</text>
<text x="376" y="296.3">1</text>
</g>
</svg>
